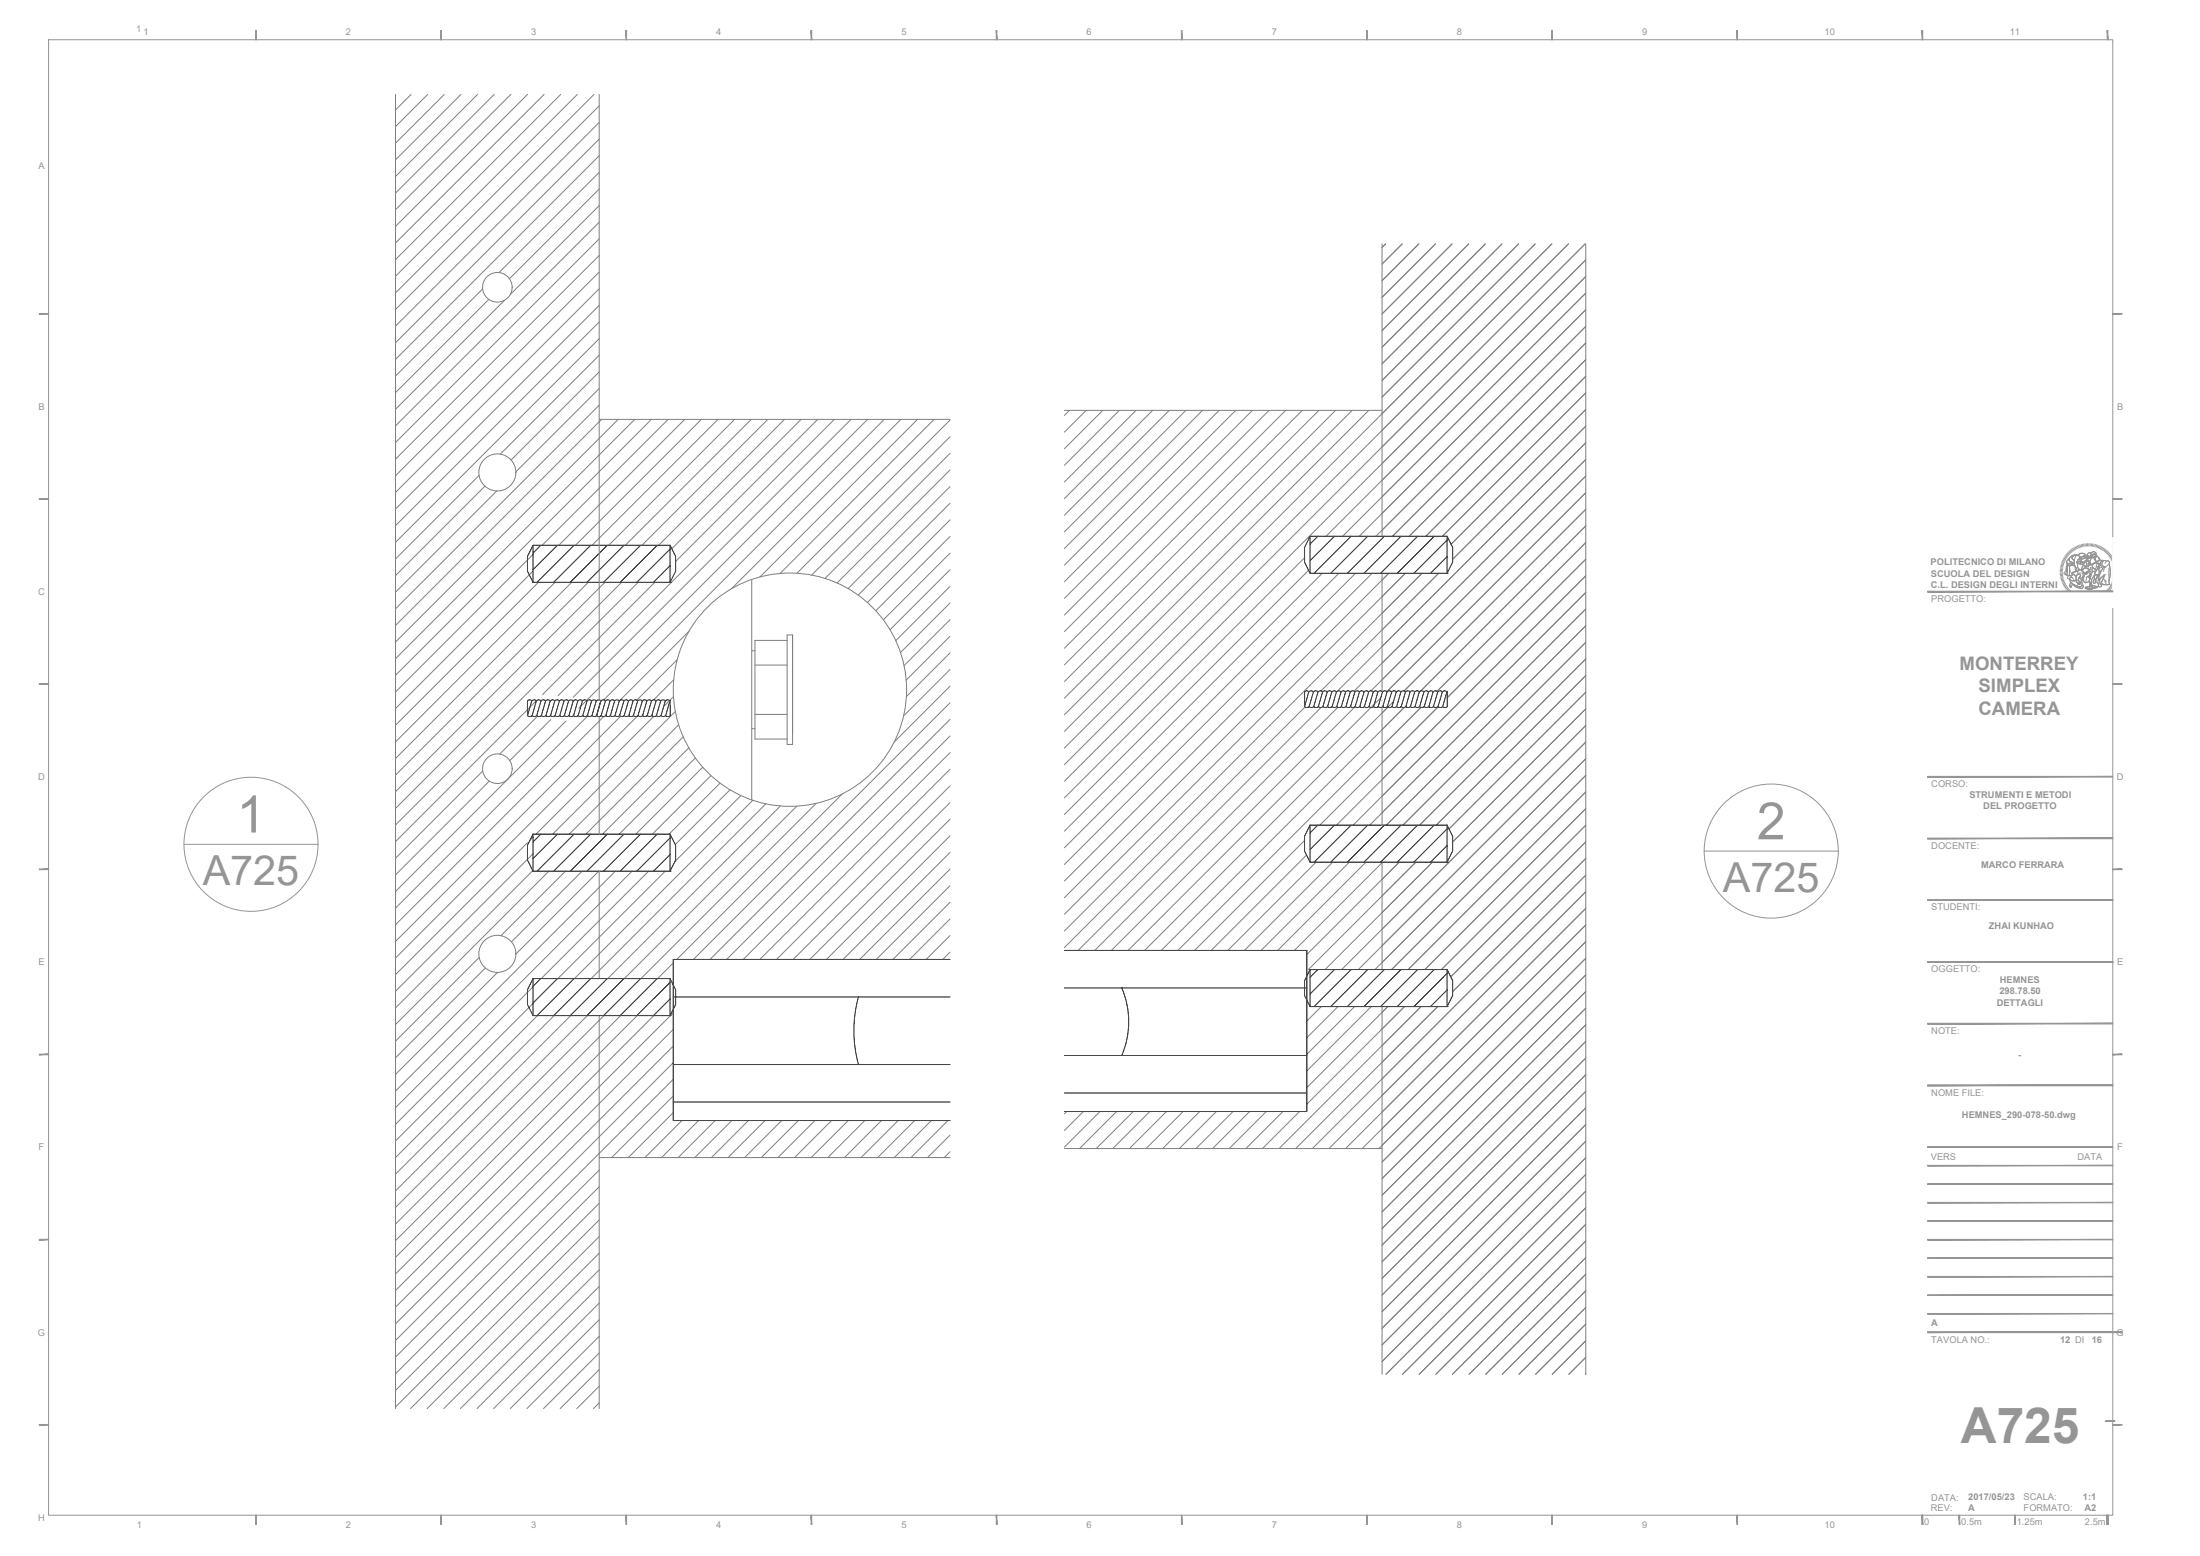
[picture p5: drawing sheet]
<svg xmlns="http://www.w3.org/2000/svg" width="594mm" height="420mm" viewBox="0 0 594 420" stroke-linecap="round" stroke-linejoin="round" font-family="sans-serif">
<!-- layer: A-ELEV-MBE -->
<g fill="none" stroke="#7f7f7f" stroke-width=".27">
<path d="M106.8 25.5v354.9M111 25.5l-4.2 4.2M115.5 25.5l-8.7 8.7M120 25.5l-13.2 13.2M124.5 25.5l-17.7 17.7M129 25.5l-22.2 22.2M133.5 25.5l-26.7 26.6M137.9 25.5l-31.1 31.1M142.4 25.5l-35.6 35.6M146.9 25.5l-40.1 40.1M151.4 25.5l-44.6 44.6M155.9 25.5l-49.1 49.1"/>
<path d="M160.4 25.5l-53.6 53.6M161.8 28.6l-55 55M161.8 33.1l-55 55M161.8 37.6l-55 55M161.8 25.5v163.5M161.8 42.1l-55 54.9M161.8 46.5l-27.1 27.1M161.8 51l-24.2 24.3M161.8 55.5l-24 24M130.3 78l-23.5 23.5M161.8 60l-55 55M161.8 64.5l-55 55"/>
<path d="M161.8 69l-55 55M161.8 73.5l-55 55M161.8 78l-55 55M373.2 65.9v78.9M374.2 65.9l-1 .9M378.6 65.9l-5.4 5.4M383.1 65.9l-9.9 9.9M387.6 65.9l-14.4 14.4M392.1 65.9l-18.9 18.9M396.6 65.9l-23.4 23.4M401.1 65.9l-27.9 27.9M405.6 65.9l-32.4 32.3"/>
<path d="M410.1 65.9l-36.9 36.8M414.6 65.9l-41.4 41.3M428.2 65.9v305.2M132 80.8l-25.2 25.2M136.2 81.1l-29.4 29.4M161.8 82.5l-55 55M161.8 86.9l-55 55M161.8 91.4l-55 55M161.8 95.9l-26.7 26.7M428.2 92.6l-52.2 52.2M428.2 97.1l-47.7 47.7M161.8 100.4l-23.8 23.8"/>
<path d="M161.8 104.9l-22.5 22.5M161.8 109.4l-55 55M161.8 113.2h94.7M162.5 113.2l-55.7 55.7M166.9 113.2l-60.1 60.2M171.4 113.2l-64.6 64.7M175.9 113.2l-69.1 69.2M180.4 113.2l-34 34M184.9 113.2l-34 34M189.4 113.2l-34 34M193.9 113.2l-34 34M198.4 113.2l-34 34"/>
<path d="M202.9 113.2l-34 34M207.3 113.2l-33.9 34M211.8 113.2l-34 34M216.3 113.2l-34.9 35M220.8 113.2l-38.4 38.4M225.3 113.2l-74.6 74.6M229.8 113.2l-75 75.1M234.3 113.2l-78 78M238.8 113.2l-75.8 75.8M243.3 113.2l-45.8 45.8M247.8 113.2l-42.6 42.6M252.3 113.2l-41.7 41.7"/>
<path d="M256.5 113.4l-41.3 41.4M256.5 117.9l-37.3 37.4M287.4 110.8h85.8M288.8 110.8l-1.4 1.4M293.3 110.8l-5.9 5.9M297.8 110.8l-10.4 10.4M302.3 110.8l-14.9 14.8M306.8 110.8l-19.4 19.3M311.3 110.8l-23.9 23.8M315.7 110.8l-28.3 28.3M320.2 110.8l-32.8 32.8M324.7 110.8l-37.3 37.3"/>
<path d="M329.2 110.8l-41.8 41.8M333.7 110.8l-46.3 46.3M338.2 110.8l-50.8 50.8M342.7 110.8l-55.3 55.3M347.2 110.8l-59.8 59.8M351.7 110.8l-64.3 64.2M356.1 110.8l-68.7 68.7M360.6 110.8l-73.2 73.2M365.1 110.8l-77.7 77.7M369.6 110.8l-82.2 82.2M373.2 111.7l45.9-45.8-131.7 131.6M373.2 116.2l50.3-50.3-136.1 136.1"/>
<path d="M428.2 101.6l-43.2 43.2M428.2 106.1l-38.7 38.7M428.2 110.6l-36.4 36.4M428.2 115.1l-35.9 35.9M129.4 128.4l-22.6 22.5M130.9 131.3l-24.1 24.1M134.1 132.6l-27.3 27.3M256.5 122.4l-33.7 33.8M256.5 126.9l-30.5 30.5M256.5 131.4l-27.5 27.5M256.5 135.9l-24.8 24.8M373.2 120.7l54.8-54.8-140.6 140.6"/>
<path d="M373.2 125.2l55-55-140.8 140.8M373.2 129.7l55-55-70.1 70.1M373.2 134.2l55-55-65.6 65.6M373.2 138.6l55-54.9-61.2 61.1M428.2 133l-53.8 53.8M428.2 137.5l-49 49.1M143.9 149.7l-37.1 37.2M143.9 154.2l-37.1 37.1M145.4 157.2l-38.6 38.6M149.9 157.2l-43.1 43.1M154.4 157.2l-47.6 47.6M158.9 157.2l-52.1 52.1"/>
<path d="M163.4 157.2l-56.6 56.6M167.8 157.2l-61 61.1M172.3 157.2l-65.5 65.6M176.8 157.2l-30.3 30.4M203 156.5v59.5M256.5 140.4l-22.3 22.3M256.5 144.9l-20 20M256.5 149.4l-18 18M256.5 153.8l-16.2 16.3M256.5 158.3l-14.6 14.7M352.3 150.6l-64.9 64.8M353.4 154l-66 65.9"/>
<path d="M357.1 154.8l-69.7 69.6M361.5 154.8l-74.1 74.1M366 154.8l-78.6 78.6M370.5 154.8l-83.1 83.1M373.2 143.1l55-55-56.7 56.7M373.2 154.8v31.9M375 154.8l-87.6 87.6M379.5 154.8l-92.1 92.1M384 154.8l-96.6 96.6M428.2 142l-44.5 44.6M428.2 146.5l-40.1 40.2M428.2 151l-37.4 37.4"/>
<path d="M428.2 155.5l-67.3 67.3M428.2 160l-62.8 62.8M182.9 178.1l-11 11M186 170.5l-18.6 18.6M203 175.7h.9M203.9 179.6h8.7M212.6 172.9v-1.4h1.4v26.6M212.6 172.9v26.7M212.6 172.9h-8.7v26.7h8.7M214 171.5v29.5h-1.4v-1.4M256.5 162.8l-13.3 13.4M256.5 167.3l-12.4 12.4"/>
<path d="M256.5 171.8l-11.8 11.9M256.5 176.3l-11.8 11.8M373.2 170.1l15.3-15.3-31.8 31.8M373.2 174.6l55-55-67 67M373.2 179.1l55-55-62.6 62.5M428.2 164.5l-58.3 58.3M428.2 169l-53.8 53.8M428.2 173.5l-49.3 49.3M428.2 177.9l-44.9 44.9M142.8 191.2l-36 36.1M144.8 189.2l-1.7 1.8M144.9 193.7l-10 9.9"/>
<path d="M148.7 194.3l-11 11.1M152.8 194.7l-15.6 15.6M158.8 193.2l-52 52M161.8 193.5v31.7M162 190l-.2 .2M163 193.5l-56.2 56.2M163.8 192.7l-.2 .2M167.6 193.4l-60.8 60.8M172.1 193.4l-65.3 65.3M176.5 193.5l-31.8 31.7M181 189.2v1M181.9 188.1l-2.5 2.4"/>
<path d="M181.9 183.6l-5.4 5.4M182.4 192.1l-33.2 33.1M183.3 195.7l-29.6 29.5M184.5 199l-26.3 26.2M203 196.8h.9M203.9 192.9h8.7M256.5 189.8l-69.3 69.3M256.5 194.3l-64.8 64.8M256.5 198.7l-60.3 60.4M256.5 180.8l-12.5 12.5M256.5 185.3l-15 15.1M352.4 190.9l-65 65"/>
<path d="M356.7 191.1l-65.6 65.5M361.3 191l-65.7 65.6M365.9 190.8l-65.8 65.8M370.2 191.1l-65.6 65.5M372.9 188.4l-2.5 2.4M373.2 183.6l55-55.1-58 58M373.2 189.2h.1M373.2 191v31.8M376.3 189.5l-67.2 67.1M379.2 191l-65.6 65.6M383.7 191l-65.6 65.6M388.4 190.8l-32 32"/>
<path d="M428.2 182.4l-40.4 40.4M428.2 186.9l-36.9 36.9M428.2 191.4l-35.9 36M130.4 208.2l-23.6 23.5M132.1 210.9l-25.3 25.3M137.1 210.5l-30.3 30.2M186 201.9l-23.3 23.3M187.8 204.7l-20.6 20.5M189.8 207.2l-18.1 18M192 209.4l-15.8 15.8M194.4 211.5l-13.7 13.7M197.1 213.3l-14.8 14.8"/>
<path d="M200.1 214.8l-17.9 17.8M203.3 216.1l-48.2 48.1M206.8 217.1l-47.2 47.1M210.7 217.6l-46.6 46.6M215.2 217.7l-46.6 46.5M220.4 216.9l-47.3 47.3M227.4 214.4l-44.7 44.7M256.5 203.2l-55.8 55.9M256.5 207.7l-51.3 51.4M256.5 212.2l-46.8 46.9M256.5 216.7l-42.3 42.4M428.2 209.4l-52.4 52.4"/>
<path d="M428.2 213.9l-47.9 47.9M428.2 218.4l-43.4 43.4M142.4 227.5l-35.6 35.7M143.9 226l-.8 .8M143.9 230.5l-37.1 37.2M143.9 235l-37.1 37.2M148.2 235.2l-41.4 41.5M152.7 235.2l-17.4 17.5M157.2 235.2l-19.1 19.1M161.7 235.2l-22.4 22.4M161.8 235.2v29M166.2 235.2l-59.4 59.4"/>
<path d="M170.7 235.2l-63.9 63.9M175.2 235.2l-29 29M179.6 235.2l-29 29M256.5 221.2l-37.8 37.9M256.5 225.7l-33.3 33.4M256.5 230.2l-28.8 28.9M256.5 234.7l-24.4 24.4M256.5 239.2l-19.9 19.9M352.3 226.9l-29.7 29.7M352.8 230.9l-25.7 25.7M355.4 232.8l-23.8 23.8M359.9 232.8l-23.9 23.8"/>
<path d="M364.4 232.8l-23.9 23.8M368.9 232.8l-23.9 23.8M373.2 232.8v29M373.3 232.8l-23.8 23.8M377.8 232.8l-24.9 24.9M382.3 232.8l-29 29M386.8 232.8l-29 29M428.2 222.8l-38.9 39M428.2 227.3l-36.4 36.5M428.2 231.8l-35.9 36M428.2 236.3l-73.8 73.8M129.4 258.5l-22.6 22.6"/>
<path d="M256.5 243.6l-15.4 15.5M256.5 248.1l-10.9 11M256.5 252.6l-6.4 6.5M256.5 257.1l-1.9 2M373.2 250.9l55-55-65.9 65.9M373.2 255.4l55-55-61.4 61.4M373.2 259.9l55-55-56.9 56.9M428.2 240.8l-69.3 69.3M428.2 245.3l-64.8 64.8M428.2 249.8l-60.3 60.3M428.2 254.3l-55.9 55.8M428.2 258.8l-55 55"/>
<path d="M131.1 261.4l-24.3 24.2M134.4 262.6l-27.6 27.5M143.9 266.4l-37.1 37.2M143.9 270.9l-37.1 37.2M145.1 274.2l-38.3 38.4M149.6 274.2l-42.8 42.9M154.1 274.2l-47.3 47.4M158.6 274.2l-51.8 51.8M161.8 274.2v106.2M163.1 274.2l-56.3 56.3M167.6 274.2l-60.8 60.8M172.1 274.2l-65.3 65.3"/>
<path d="M176.6 274.2l-69.8 69.8M181.8 273.5l-75 75M181.8 278l-75 75M181.8 260l-4.2 4.2M356.8 271.8l-3.9 3.9M361.3 271.8l-8.4 8.4M365.8 271.8l-12.9 12.9M370.3 271.8l-17.4 17.4M373.2 271.8v99.3M374.8 271.8l-21.9 21.9M379.3 271.8l-26.4 26.3M383.7 271.8l-38.3 38.3"/>
<path d="M388.2 271.8l-38.3 38.3M428.2 263.3l-55 55M428.2 267.7l-55 55M428.2 272.2l-55 55M428.2 276.7l-55 55M181.8 282.5l-75 75M181.8 287l-75 75M181.8 291.5l-75 75M181.8 295.9l-16.6 16.7M428.2 281.2l-55 55M428.2 285.7l-55 55M428.2 290.2l-55 55"/>
<path d="M428.2 294.7l-55 55M428.2 299.2l-55 55M161.8 315.9l-55 55M161.8 312.6h94.7M181.8 300.4l-12.1 12.2M184.1 302.6l-9.9 10M188.6 302.6l-10 10M193.1 302.6l-10 10M197.6 302.6l-10 10M202.1 302.6l-10 10M206.6 302.6l-10 10M211.1 302.6l-10 10"/>
<path d="M215.6 302.6l-10 10M220.1 302.6l-10 10M224.6 302.6l-10 10M229.1 302.6l-10 10M233.5 302.6l-10 10M238 302.6l-10 10M242.5 302.6l-10 10M247 302.6l-10 10M251.5 302.6l-10 10M256 302.6l-10 10M256.5 306.5l-6 6.1M256.5 311l-1.5 1.6"/>
<path d="M287.4 310.1h85.8M288.1 300.1l-.7 .7M292.5 300.1l-5.1 5.2M297 300.1l-9.6 9.6M301.5 300.1l-10 10M306 300.1l-10 10M310.5 300.1l-10 10M315 300.1l-10 10M319.5 300.1l-10 10M324 300.1l-10 10M328.5 300.1l-10 10M333 300.1l-10 10"/>
<path d="M337.4 300.1l-10 10M341.9 300.1l-10 10M346.4 300.1l-10 10M350.9 300.1l-10 10M428.2 303.7l-55 55M428.2 308.2l-55 55M428.2 312.6l-55 55M428.2 317.1l-53.9 54M161.8 320.4l-55 55M161.8 324.9l-55 55M161.8 329.4l-50.9 51M161.8 333.9l-46.5 46.5"/>
<path d="M161.8 338.4l-42 42M428.2 321.6l-49.5 49.5M428.2 326.1l-45 45M428.2 330.6l-40.5 40.5M428.2 335.1l-36 36M428.2 339.6l-31.5 31.5M161.8 342.9l-37.5 37.5M161.8 347.4l-33 33M161.8 351.9l-28.5 28.5M161.8 356.4l-24 24M428.2 344.1l-27 27M428.2 348.6l-22.5 22.5"/>
<path d="M428.2 353.1l-18 18M428.2 357.6l-13.5 13.5M161.8 360.8l-19.5 19.6M161.8 365.3l-15 15.1M161.8 369.8l-10.5 10.6M161.8 374.3l-6 6.1M161.8 378.8l-1.6 1.6M428.2 362l-9.1 9.1M428.2 366.5l-4.6 4.6M428.2 371l-.1 .1"/>
<circle cx="134.3" cy="77.6" r="4"/>
<circle cx="134.3" cy="127.6" r="5"/>
<circle cx="213.3" cy="186.2" r="31.5"/>
<circle cx="134.3" cy="207.6" r="4"/>
<circle cx="134.3" cy="257.6" r="5"/>
</g>
<!-- layer: A-SECT-MCUT1 -->
<g fill="none" stroke="#000" stroke-width=".27">
<path d="M143.9 147.2v10M143.9 147.2l-1.5 3v4l1.5 3M143.9 147.2h37M143.9 157.2h37M146 147.2l-2.1 2.1M150.5 147.2l-6.6 6.6M155 147.2l-10 10M159.5 147.2l-10 10M164 147.2l-10 10M168.5 147.2l-10 10M173 147.2l-10 10M177.5 147.2l-10 10"/>
<path d="M180.9 157.2h.1M180.9 147.2l1.5 3v4l-1.5 3M180.9 148.3l-8.9 8.9M180.9 152.8l-4.4 4.4M180.9 147.2v10M353.8 144.8v10M353.8 144.8l-1.5 3v4l1.5 3M353.8 144.8h37M353.8 154.8h37M355.9 144.8l-2.1 2.1M360.4 144.8l-6.6 6.6M364.8 144.8l-10 10"/>
<path d="M369.3 144.8l-10 10M373.8 144.8l-10 10M378.3 144.8l-10 10M382.8 144.8l-10 10M387.3 144.8l-10 10M390.8 154.8h.1M390.8 144.8l1.5 3v4l-1.5 3M390.8 145.8l-9 9M390.8 150.3l-4.5 4.5M390.8 144.8v10M142.4 189.2l.6-.2 .6 .2-1.2 4zM142.4 193.2l.7 .3 .6-.3"/>
<path d="M143.6 189.2l.6-.2 .7 .2M143.7 193.2l.8 .3a.45 .45 0 0 1 .8 0h.5a.46 .46 0 0 1 .8 0h.4a.45 .45 0 0 1 .8 0h.5a.46 .46 0 0 1 .8 0h.4a.45 .45 0 0 1 .8 0h.5a.45 .45 0 0 1 .7 0h.5a.46 .46 0 0 1 .8 0h.4a.45 .45 0 0 1 .8 0h.5a.46 .46 0 0 1 .8 0h.4a.45 .45 0 0 1 .8 0h.5a.46 .46 0 0 1 .8 0h.4a.45 .45 0 0 1 .8 0h.5a.46 .46 0 0 1 .7 0h.5a.45 .45 0 0 1 .8 0h.4a.46 .46 0 0 1 .8 0h.5a.45 .45 0 0 1 .8 0l.8-.3M144.9 189.2l.6-.2 .6 .2M144.9 189.2l-1.2 4M146.1 189.2l-1.2 4M146.1 189.2l.6-.2 .6 .2M147.3 189.2l.7-.2 .6 .2M147.3 189.2l-1.1 4M148.6 189.2l-1.2 4M148.6 189.2l.6-.2 .6 .2M149.8 189.2l.6-.2 .7 .2M149.8 189.2l-1.1 4"/>
<path d="M151.1 189.2l-1.2 4M151.1 189.2l.6-.2 .6 .2M152.3 189.2l-1.2 4M152.3 189.2l.6-.2 .7 .2M153.6 189.2l-1.2 4M153.6 189.2l.6-.2 .6 .2M154.8 189.2l-1.2 4M154.8 189.2l.6-.2 .6 .2-1.1 4M156 189.2l.7-.2 .6 .2M157.3 189.2l-1.2 4M157.3 189.2l.6-.2 .6 .2M158.5 189.2l-1.1 4"/>
<path d="M158.5 189.2l.7-.2 .6 .2M159.8 189.2l-1.2 4M159.8 189.2l.6-.2 .6 .2M161 189.2l-1.2 4M161 189.2l.9-.2a.45 .45 0 0 0 .8 0l.8 .2M162.2 189.2l-1.1 4M163.5 189.2l-1.2 4M163.5 189.2l.6-.2 .6 .2M164.7 189.2l-1.1 4M164.7 189.2l.7-.2 .6 .2M164.8 193.2l.9 .3a.45 .45 0 0 1 .8 0h.4a.46 .46 0 0 1 .8 0h.5a.45 .45 0 0 1 .7 0h.5a.46 .46 0 0 1 .8 0h.5a.45 .45 0 0 1 .7 0h.5a.46 .46 0 0 1 .8 0h.4a.45 .45 0 0 1 .8 0h.5a.46 .46 0 0 1 .8 0h.4a.45 .45 0 0 1 .8 0h.5a.46 .46 0 0 1 .8 0h.4a.45 .45 0 0 1 .8 0h.5a.46 .46 0 0 1 .7 0l.9-.3M166 189.2l-1.2 4"/>
<path d="M166 189.2l.6-.2 .6 .2M167.2 189.2l-1.1 4M167.2 189.2l.7-.2 .6 .2M168.5 189.2l-1.2 4M168.5 189.2l.6-.2 .6 .2M169.7 189.2l-1.2 4M169.7 189.2l.6-.2 .7 .2M171 189.2l.6-.2 .6 .2M171 189.2l-1.2 4M172.2 189.2l-1.2 4M172.2 189.2l.6-.2 .6 .2M173.4 189.2l.7-.2 .6 .2"/>
<path d="M173.4 189.2l-1.1 4M174.7 189.2l-1.2 4M174.7 189.2l.6-.2 .6 .2M175.9 189.2l.7-.2 .6 .2-1.2 4M175.9 189.2l-1.1 4M177.2 189.2l.6-.2 .6 .2M178.4 189.2l.6-.2 .7 .2M178.4 189.2l-1.1 4M179.7 189.2l-1.2 4M179.7 189.2l.6-.2 .6 .2M180.9 189.2l.1 4M180.9 189.2l-1.2 4"/>
<path d="M352.3 190.8l.6 .3 .6-.3M353.4 186.8l-1.1 4M353.4 186.8l-.5-.3-.6 .3v4M353.4 186.8l.7-.3 .6 .3M353.5 190.8l.6 .3 .7-.3M354.7 186.8l.6-.3 .6 .3M354.7 186.8l-1.2 4M355.9 186.8l-1.2 4M355.9 186.8l.6-.3 .7 .3M356 190.8l.6 .3 .6-.3M357.2 186.8l.6-.3 .6 .3M357.2 186.8l-1.2 4-.6 .3-.6-.3"/>
<path d="M357.2 190.8l.7 .3 .6-.3M358.4 186.8l-1.2 4M358.4 186.8l.6-.3 .6 .3M358.5 190.8l.6 .3 .6-.3M359.6 186.8l.7-.3 .6 .3M359.6 186.8l-1.1 4M359.7 190.8l.7 .3 .6-.3M360.9 186.8l-1.2 4M360.9 186.8l.6-.3 .6 .3M361 190.8l.8 .2a.45 .45 0 0 1 .8 0l.9-.2M362.1 186.8l.7-.3 .6 .3M362.1 186.8l-1.1 4"/>
<path d="M363.4 186.8l-1.2 4M363.4 186.8l.6-.3 .6 .3M363.5 190.8l.6 .3 .6-.3M364.6 186.8l.6-.3 .7 .3-1.2 4M364.6 186.8l-1.1 4M364.7 190.8l.6 .3 .6-.3M365.9 186.8l.6-.3 .6 .3M366 190.8l.6 .3 .6-.3M367.1 186.8l.6-.3 .6 .3M367.1 186.8l-1.2 4M367.2 190.8l.6 .3 .6-.3M368.3 186.8l-1.1 4"/>
<path d="M368.4 186.8l.6-.3 .6 .3M368.4 190.8l.7 .3 .6-.3M369.6 186.8l.6-.3 .6 .3M369.6 186.8l-1.2 4M369.7 190.8l.6 .3 .6-.3M370.8 186.8l-1.1 4M370.8 186.8l.7-.3 .6 .3M370.9 190.8l.6 .3 .7-.3M372.1 186.8l.6-.3 .6 .3M372.1 186.8l-1.2 4M372.2 190.8l.6 .3 .6-.3M373.3 186.8l-1.1 4"/>
<path d="M373.3 186.8l.7-.3 .6 .3M373.4 190.8l.6 .3 .6-.3M374.6 186.8l-1.2 4M374.6 186.8l.6-.3 .6 .3M374.7 190.8l.6 .3 .6-.3M375.8 186.8l-1.2 4M375.8 186.8l.6-.3 .7 .3M377 186.8l-1.1 4M377.1 186.8l.6-.3 .6 .3M377.1 190.8l.7 .3 .6-.3M378.3 186.8l-1.2 4-.6 .3-.6-.3M378.3 186.8l.6-.3 .6 .3"/>
<path d="M378.4 190.8l.6 .3 .6-.3M379.5 186.8l-1.1 4M379.5 186.8l.7-.3 .6 .3M379.6 190.8l.7 .3 .6-.3M380.8 186.8l-1.2 4M380.8 186.8l.6-.3 .6 .3M380.9 190.8l.6 .3 .6-.3M382 186.8l-1.1 4M382 186.8l.7-.3 .6 .3-1.2 4M382.1 190.8l.6 .3 .7-.3M383.3 186.8l.6-.3 .6 .3M383.4 190.8l.6 .3 .6-.3"/>
<path d="M384.5 186.8l-1.1 4M384.5 186.8l.6-.3 .7 .3M384.6 190.8l.6 .3 .6-.3M385.8 186.8l-1.2 4M385.8 186.8l.6-.3 .6 .3M385.8 190.8l.7 .3 .6-.3M387 186.8l-1.2 4M387 186.8l.6-.3 .6 .3M387.1 190.8l.6 .3 .6-.3M388.2 186.8l-1.1 4M388.3 186.8l.8-.2a.45 .45 0 0 0 .8 0l.8 .2M388.3 190.8l.6 .3 .7-.3"/>
<path d="M389.5 186.8l-1.2 4M390.7 186.8l.1 4-.6 .3-.6-.3M390.7 186.8l-1.1 4M143.9 225.2v10M143.9 225.2l-1.5 3v4l1.5 3M143.9 225.2h37M143.9 235.2h37M146 225.2l-2.1 2.1M150.5 225.2l-6.6 6.6M155 225.2l-10 10M159.5 225.2l-10 10M164 225.2l-10 10"/>
<path d="M168.5 225.2l-10 10M173 225.2l-10 10M177.5 225.2l-10 10M180.9 235.2h.1M180.9 225.2l1.5 3v4l-1.5 3M180.9 225.2v10M180.9 226.3l-8.9 8.9M180.9 230.8l-4.4 4.4M353.8 222.8v10M353.8 222.8l-1.5 3v4l1.5 3M353.8 222.8h37M353.8 232.8h37"/>
<path d="M355.9 222.8l-2.1 2.1M360.4 222.8l-6.6 6.6M364.8 222.8l-10 10M369.3 222.8l-10 10M373.8 222.8l-10 10M378.3 222.8l-10 10M382.8 222.8l-10 10M387.3 222.8l-10 10M390.8 232.8h.1M390.8 222.8l1.5 3v4l-1.5 3M390.8 222.8v10M390.8 223.8l-9 9"/>
<path d="M390.8 228.3l-4.5 4.5M256.5 259.1h-74.7v43.5h74.7M287.4 256.6h65.5v43.5h-65.5M143.9 264.2v10M143.9 264.2l-1.5 3v4l1.5 3M143.9 264.2h37M143.9 274.2h37M146 264.2l-2.1 2.1M150.5 264.2l-6.6 6.6M155 264.2l-10 10M159.5 264.2l-10 10M164 264.2l-10 10"/>
<path d="M168.5 264.2l-10 10M173 264.2l-10 10M177.5 264.2l-10 10M180.9 274.2h.1M180.9 264.2l1.5 3v4l-1.5 3M180.9 264.2v10M180.9 265.3l-8.9 8.9M180.9 269.8l-4.4 4.4M181.8 269.2h74.7M231.8 269.2a34.3 34.3 0 0 0 0 18.2M287.4 266.8h65.5M302.9 266.8a23.1 23.1 0 0 1 0 18.2"/>
<path d="M353.8 261.8v10M353.8 261.8l-1.5 3v4l1.5 3M353.8 261.8h37M353.8 271.8h37M355.9 261.8l-2.1 2.1M360.4 261.8l-6.6 6.6M364.8 261.8l-10 10M369.3 261.8l-10 10M373.8 261.8l-10 10M378.3 261.8l-10 10M382.8 261.8l-10 10M387.3 261.8l-10 10"/>
<path d="M390.8 271.8h.1M390.8 261.8l1.5 3v4l-1.5 3M390.8 261.8v10M390.8 262.8l-9 9M390.8 267.3l-4.5 4.5M181.8 297.6h74.7M181.8 287.4h74.7M287.4 295.1h65.5M287.4 285h65.5"/>
</g>
<!-- layer: A-ANNO-SYMB -->
<g fill="none" stroke="#959595" stroke-width=".27">
<path d="M49.7 228h36.2M460.2 229.8h36.2"/>
<circle cx="67.8" cy="228" r="18.1"/>
<circle cx="478.3" cy="229.8" r="18.1"/>
</g>
<!-- layer: G-ANNO-TTLB -->
<g fill="#959595" stroke="#959595" stroke-width=".27">
<path d="M568.5 383.8h2.5v-.1zM568.5 383.7h2.5l-2.5 .1z"/>
<path d="M419 8.2l.2 2.5v-2.5zM419 8.2l.2 2.5h-.2z"/>
<path d="M369 8.2l.2 2.5v-2.5zM369 8.2l.2 2.5h-.2z"/>
<path d="M469 8.2l.2 2.5v-2.5zM469 8.2l.2 2.5h-.2z"/>
<path d="M519 8.2l.2 2.5v-2.5zM519 8.2l.2 2.5h-.2z"/>
<path d="M569 8.2l.2 2.5v-2.5zM569 8.2l.2 2.5h-.2z"/>
<path d="M10.6 284.8h2.5v-.2zM10.6 284.6h2.5l-2.5 .2z"/>
<path d="M10.6 234.8h2.5v-.2zM10.6 234.6h2.5l-2.5 .2z"/>
<path d="M10.6 184.8h2.5v-.2zM10.6 184.6h2.5l-2.5 .2z"/>
<path d="M10.6 134.8h2.5v-.2zM10.6 134.6h2.5l-2.5 .2z"/>
<path d="M10.6 84.8h2.5v-.2zM10.6 84.6h2.5l-2.5 .2z"/>
<path d="M10.6 384.8h2.5v-.2zM10.6 384.6h2.5l-2.5 .2z"/>
<path d="M10.6 334.8h2.5v-.2zM10.6 334.6h2.5l-2.5 .2z"/>
<path d="M319 8.2l.2 2.5v-2.5zM319 8.2l.2 2.5h-.2z"/>
<path d="M269 8.2l.2 2.5v-2.5zM269 8.2l.2 2.5h-.2z"/>
<path d="M219 8.2l.2 2.5v-2.5zM219 8.2l.2 2.5h-.2z"/>
<path d="M169 8.2l.2 2.5v-2.5zM169 8.2l.2 2.5h-.2z"/>
<path d="M119 8.2l.2 2.5v-2.5zM119 8.2l.2 2.5h-.2z"/>
<path d="M69 8.2l.2 2.5v-2.5zM69 8.2l.2 2.5h-.2z"/>
<path d="M570.5 284.8h2.5v-.2zM570.5 284.6h2.5l-2.5 .2z"/>
<path d="M570.5 234.8h2.5v-.2zM570.5 234.6h2.5l-2.5 .2z"/>
<path d="M570.5 184.8h2.5v-.2zM570.5 184.6h2.5l-2.5 .2z"/>
<path d="M570.5 134.8h2.5v-.2zM570.5 134.6h2.5l-2.5 .2z"/>
<path d="M570.5 84.8h2.5v-.2zM570.5 84.6h2.5l-2.5 .2z"/>
<path d="M570.5 384.8h2.5v-.2zM570.5 384.6h2.5l-2.5 .2z"/>
<path d="M419 409.1l.2 2.6v-2.6zM419 409.1l.2 2.6h-.2z"/>
<path d="M369 409.1l.2 2.6v-2.6zM369 409.1l.2 2.6h-.2z"/>
<path d="M469 409.1l.2 2.6v-2.6zM469 409.1l.2 2.6h-.2z"/>
<path d="M519 409.1l.2 2.6v-2.6zM519 409.1l.2 2.6h-.2z"/>
<path d="M569 409.1l.2 2.6v-2.6zM569 409.1l.2 2.6h-.2z"/>
<path d="M319 409.1l.2 2.6v-2.6zM319 409.1l.2 2.6h-.2z"/>
<path d="M269 409.1l.2 2.6v-2.6zM269 409.1l.2 2.6h-.2z"/>
<path d="M219 409.1l.2 2.6v-2.6zM219 409.1l.2 2.6h-.2z"/>
<path d="M169 409.1l.2 2.6v-2.6zM169 409.1l.2 2.6h-.2z"/>
<path d="M119 409.1l.2 2.6v-2.6zM119 409.1l.2 2.6h-.2z"/>
<path d="M69 409.1l.2 2.6v-2.6zM69 409.1l.2 2.6h-.2z"/>
<path d="M519 409.1v2.6h.2zM519 409.1h.2v2.6z"/>
<path d="M529 409.1l.2 2.6v-2.6zM529 409.1l.2 2.6h-.2z"/>
<path d="M544 409.1l.2 2.6v-2.6zM544 409.1l.2 2.6h-.2z"/>
<path d="M568.9 409.1l.4 2.6v-2.6zM568.9 409.1l.4 2.6h-.4z"/>
<path d="M570.5 359.8h2.5v-.2zM570.5 359.6h2.5l-2.5 .2z"/>
<path d="M520.5 359.6v.2l50-.2zM520.5 359.8l50-.2v.2z"/>
<path d="M520.5 359.6v.2l50-.2zM520.5 359.8l50-.2v.2z"/>
<path d="M520.5 354.7h50zM520.5 354.8l50-.1z"/>
<path d="M520.5 349.7h50zM520.5 349.8l50-.1z"/>
<path d="M520.5 344.7h50zM520.5 344.8l50-.1z"/>
<path d="M520.5 339.7h50zM520.5 339.8l50-.1z"/>
<path d="M520.5 334.7h50zM520.5 334.8l50-.1z"/>
<path d="M520.5 329.7h50zM520.5 329.8l50-.1z"/>
<path d="M520.5 324.7h50zM520.5 324.8l50-.1z"/>
<path d="M520.5 319.7h50zM520.5 319.8l50-.1z"/>
<path d="M520.5 226.5h50v-.2zM520.5 226.3h50l-50 .2z"/>
<path d="M520.5 243.2h50v-.2zM520.5 243h50l-50 .2z"/>
<path d="M520.5 243v.2l50-.2zM520.5 243.2l50-.2v.2z"/>
<path d="M520.5 259.6v.2l50-.2zM520.5 259.8l50-.2v.2z"/>
<path d="M520.5 159.8h50v-.2zM520.5 159.6h50l-50 .2z"/>
<path d="M520.5 259.6v.2l50-.2zM520.5 259.8l50-.2v.2z"/>
<path d="M520.5 276.3v.2l50-.2zM520.5 276.5l50-.2v.2z"/>
<path d="M520.5 259.6v.2l50-.2zM520.5 259.8l50-.2v.2z"/>
<path d="M520.5 259.6v.2l50-.2zM520.5 259.8l50-.2v.2z"/>
<path d="M520.5 209.8h50v-.2zM520.5 209.6h50l-50 .2z"/>
<path d="M520.5 293v.2l50-.2zM520.5 293.2l50-.2v.2z"/>
<path d="M520.5 293v.2l50-.2zM520.5 293.2l50-.2v.2z"/>
<path d="M520.5 314.7h50zM520.5 314.8l50-.1z"/>
<path d="M520.5 309.6v.2l50-.2zM520.5 309.8l50-.2v.2z"/>
<path d="M570.5 359.8h2.5v-.2zM570.5 359.6h2.5l-2.5 .2z"/>
</g>
<path d="M13.1 10.7h557.4v398.4h-557.4z" fill="none" stroke="#959595" stroke-width=".27"/>
<!-- layer: G-ANNO-LOGO -->
<g fill="none" stroke="#959595" stroke-width=".27">
<path d="M556.3 154.4h.7M556.3 154.1h.7M556.3 153.7l.7 .1M556.4 153.3l.6 .1M556.4 153l.7 .1M556.5 152.6l.7 .2M556.6 152.3l.6 .2M556.7 151.9l.6 .3M556.8 151.6l.7 .3M557 151.3l.6 .3M557 154.7l-.7 .1M557 155.1h-.7"/>
<path d="M557 155.4l-.6 .1M557.1 155.7l-.7 .1M557.1 151l.6 .3M557.1 156l-.6 .2M557.2 156.3l-.6 .2M557.3 150.7l.6 .3M557.3 156.6l-.6 .3M557.4 157l-.6 .2M557.5 150.4l.5 .3M557.6 157.3l-.7 .2M557.7 150.1l.5 .3M557.7 157.5l-.6 .4"/>
<path d="M557.9 157.8l-.6 .4M557.9 149.8l.5 .4M558 158.1l-.6 .4M558.1 149.5l.5 .4M558.2 152l.7 .1a.72 .72 0 0 0 1.2-.1v.2a.31 .31 0 0 1 0 .5 .31 .31 0 0 1-.4-.1l-1.4-.1zM558.2 152v.5M558.2 158.4l-.6 .4M558.3 149.2l.5 .5M558.4 152.5l-.3 .6-.1 1.3-.4 .7 .4 .2M558.4 158.7l-.6 .4M558.5 151l.3-.2v.5l.2 .3 1 .4a.67 .67 0 0 1-1.1 .1h-.6a.55 .55 0 0 1-.3-.5 .55 .55 0 0 1 .4-.5zM558.6 149l.5 .5"/>
<path d="M558.6 158.9l-.5 .4M558.6 152.6l.5 .1-.3 .6 .1 2.1-.3 .1-.6-.3 .3-.7v-1.2zM558.6 152.6l-.1 .1a2.07 2.07 0 0 0-.2 1.7l-.3 .8 .7 .2M558.8 150.8l-.6 .6a.44 .44 0 0 0-.1 .5 .44 .44 0 0 0 .4 .3l.4-.1a.72 .72 0 0 0 1.2-.1M558.8 159.2l-.5 .4M558.8 148.7l.5 .5M558.9 156.2a.74 .74 0 0 0 .8 .6l1-.1M558.9 150.6l.6-.6 1.3-.1a.97 .97 0 0 0-1.2 1l.6 .3-.2 .8-1.1-.4-.1-.3zM559 156.5l.1 .6 .7 .6 2 .9M559 156.5a1.62 1.62 0 0 0 1.7 .2v.4l.4 .4-.1 .2 .3-.2 .2 .3-.1-.5 .3 .4-.2-.4 .4 .1-.8-.7 .3-.7 .4 .1 .5 1.7a.75 .75 0 0 1-1 .6l-1.7-.8-.5-.6zM559 159.4l-.4 .5M559.1 152.6h1.1l.6 1.2-.1 .4-.5 .2a.45 .45 0 0 0-.6 .2 .45 .45 0 0 0 .1 .6l-.2 .1a.37 .37 0 0 1-.3 .3 .37 .37 0 0 1-.3-.3l-.1-2z"/>
<path d="M559.1 152.6l-.3 .7 .1 2.1M559.1 148.5l.4 .5M559.1 157.2l.8 .6 1.3 .6a.78 .78 0 0 0 1.1-.6l.2 .7a.83 .83 0 0 1-1.2 .2l-1.1-.5a.51 .51 0 0 0-.5-.3 .51 .51 0 0 0-.5 .4l.2 .1-.1 .2-.3-.1a1.05 1.05 0 0 1 .1-1.2zM559.1 157.2l-.3 .9 .3 .5h.2l.1-.2-.2-.2 .2-.2a.84 .84 0 0 1 1.1 .4l1 .4a.63 .63 0 0 0 .9-.1 .63 .63 0 0 0-.1-.9M559.3 159.6l-.5 .5M559.3 155.6l-.2-.1a.44 .44 0 0 0-.7 .2 .44 .44 0 0 0 .3 .6l.8-.4 .5 .6M559.4 148.3l.4 .5M559.5 159.8l-.4 .6M559.5 155.3l.5-.3a1.14 1.14 0 0 1 .6 1.8 1.49 1.49 0 0 1-1.7-.4l-.1-.2 .7-.3-.1-.2zM559.6 154.6l1.1-.4 .4 .2 .1-.4 .5-.2 .7 .3 .4 .9a1.09 1.09 0 0 1-1.3 1l.1-.3a.33 .33 0 0 0 .2-.4 .33 .33 0 0 0-.4-.3h-.3l-.4 .7-.8-.6a.28 .28 0 0 1-.4 0 .28 .28 0 0 1 .1-.5zM559.7 148.1l.4 .5M559.8 150.2l1-.3a.75 .75 0 0 1 .8 .6 .75 .75 0 0 1-.6 .9 .96 .96 0 0 0 0 1.2 1.06 1.06 0 0 0 .7 1.2l-.5 .2-.1 .4-.4-.2 .1-.4-.6-1.2-.1-1.4a.56 .56 0 0 1-.6-.4 .56 .56 0 0 1 .3-.6z"/>
<path d="M559.9 155l.8 .7M560 155l-.1 .1a.57 .57 0 0 0-.4 .8M560 147.9l.3 .6M560.2 152.6h-1.6a.66 .66 0 0 0-.6 .2 .66 .66 0 0 0-.1 .7l-.1 .6-.5 .7 .3 .3M560.3 147.7l.3 .6M560.3 152.9l.3 1.4M560.6 150.2l-.4 .9v1.4l.5 1 .2 .9 .2-.1 .1-.3 .5-.1-.1-.2a.98 .98 0 0 1-.6-1.3l-.2-.6 .2-.5a.77 .77 0 0 0 .5-1 .77 .77 0 0 0-1-.5l-1 .2-.7 .7 .1 .9 1.1 .4M560.6 147.5l.3 .6M560.7 154.2l-.5 .2a.45 .45 0 0 0-.6 .2 .45 .45 0 0 0 .1 .6M560.8 149.9a.99 .99 0 0 0-1.2 1l.5 .3M560.9 147.4l.3 .6M561.1 155v-.1a.45 .45 0 0 1 .6 .2 .45 .45 0 0 1 0 .5l-.6 1.1 .8 .7-.4-.1 .2 .4-.3-.4 .1 .5-.2-.3-.3 .2-.1-.4a2.19 2.19 0 0 1 .2-2.3z"/>
<path d="M561.1 155v-.1a.43 .43 0 0 1 .6 .2 .43 .43 0 0 1-.1 .5l-.5 1.1 .8 .7-.4-.1 .2 .4-.3-.4 .1 .5-.2-.3-.3 .2-.1-.4a2.13 2.13 0 0 1 .2-2.3zM561.1 151.7l.7-.3 .3 .3a.33 .33 0 0 0-.4 .2 .33 .33 0 0 0 .2 .4l-.6-.1zM561.1 151.2l.9-.4-.1 .6-1.1 .5zM561.1 151.7l.2 .5 .6 .1M561.2 149.9l.8-.5h.6l.6 .4a.26 .26 0 0 1 0 .4 .26 .26 0 0 1-.4-.1l-.1-.1-.6 .4-.6-.1M561.3 147.2l.2 .7M561.4 149.7l1-.3 .9 .5-.2 .3-.4-.2-.5 .4-.5-.1a.37 .37 0 0 1-.4-.2 .37 .37 0 0 1 0-.4zM561.5 150.3l.7 .1 .5-.4 .3 .2-.2 .6-.4 .2-.4-.2-.6 .1zM561.6 147.1l.2 .7M561.7 153.8l.6 .3 .5 .6v.7l-.4 .4M561.8 151.7l.9 .1-.3 .1 .1 .2a.35 .35 0 0 1-.3 .3 .35 .35 0 0 1-.4-.1zM561.8 156.2l.5 1.6-.3 .5-.7 .1"/>
<path d="M561.9 151.4l.2 .3M561.9 151.2v.2l-1.1 .5M561.9 154.7l-.7 .2M562 147l.1 .7M562 150.8l-.3 .5M562.1 154.4l.7 .5M562.2 151.7a.35 .35 0 0 0-.4 .2 .35 .35 0 0 0 .2 .5 .35 .35 0 0 0 .4-.3l.3-.3h-.6M562.2 154.8a.7 .7 0 0 1 .2 1 .7 .7 0 0 1-.9 .2M562.3 154.1v-.3l.6-.5 .6 .1 .5 .5a.24 .24 0 0 1 .2 .3 .24 .24 0 0 1-.4 0l-1 .5 .5 .4 .5-.3 .1-.4a.26 .26 0 0 0 .3-.2 .26 .26 0 0 0-.2-.3l-.1-.3-.5-.2h-.5l-.6 .7-.1-.1 .2-1.1 .2-.2 .3 .2h1l.6-.4-.1-.4 .7 .3 .1 .9-.3 .5 .2 .6-.4 .6-.4 .1-.2 .6h-.3l.3 .2h.2v.4l.2-.3-.3 1.2-.2-.1a.84 .84 0 0 1-1.3 0l-.4-.4 .3-.6 .2-1.1M562.3 153.8l.6-.5 .6 .1 .5 .4a.32 .32 0 0 1 .2 .5 .32 .32 0 0 1-.5 0l-1 .5zM562.3 147l.1 .6M562.3 156.7l.8 .6"/>
<path d="M562.5 150.8h.1M562.6 150.4l.2 .1M562.6 152.7a1.23 1.23 0 0 0-.4 1.3M562.6 156.1l.1 .9M562.7 146.9l.1 .7M562.7 150.4l-.1 .1M562.7 154.7l1.2-.4-.1 .5-.5 .2-.5-.1zM562.8 155.5l-.3 .9-.4 .5M562.9 154.8l-.1 .1M563 150.6l1-.1a.32 .32 0 0 1-.2 .4 .32 .32 0 0 1-.4-.1zM563 146.8l.1 .7M563 150.2l-.2 .6-.4 .2-.4-.2-.5 .1"/>
<path d="M563 151.4l.5-.2 .5 .1 .4 .8v.4h-.3v-.8l-.6-.4-.3 .3 .3 1.2-.6 .1-.3-.4zM563.1 158.6l2-.5 1.2 .3-2.1 .6zM563.1 158.6l1.1 .4v.3l-1.1-.4zM563.4 151.3h.4l.3 .4 .1 .8-.2 .3h-.6l-.2-1.1zM563.4 146.8v.7M563.4 150.4a.39 .39 0 0 1 .6-.3 .39 .39 0 0 1 .1 .6h-.1M563.4 154.9h.1M563.5 155.8l-.4 1.5 1.1-.2M563.5 150.2a.4 .4 0 0 1 .6-.1 .4 .4 0 0 1-.1 .6l-.1-.3h-.5zM563.5 154.5l.2 .1M563.5 154.8h.1M563.6 154.6h.1"/>
<path d="M563.6 151.6h.1M563.7 151.5l-.2 .2M563.7 146.8v.7M563.8 150.5l-.3-.1-.5 .2 .7 .3 .3-.1-.2-.4 .1 .2M563.8 155.6l.3 .1 .2-.6 .4-.1-.4 1.3v-.4h-.3zM563.8 152.9v.7M563.9 154.3l-.1 .5-.4 .2-.5-.2M563.9 151.4l.3 .3-.2 .1M564 151.6l-.2-.3-.5 .1-.1 .3 .3 .7a.43 .43 0 0 1-.4 .5 .43 .43 0 0 1-.5-.5l.4-.9 .7-.3 .6 .5 .2 .8-.3 .1-.1-.3M564.1 146.8v.7M564.1 151.9l-.1 .1M564.2 151.7a.41 .41 0 0 1-.1 .6 .41 .41 0 0 1-.6-.1h-.1"/>
<path d="M564.2 152.6l-.3 .3h-.5M564.2 159l2.1-.6v.3l-2.1 .6zM564.2 159v.2M564.3 150.6l.2-.1 .1 .5-.3 .8M564.3 155.1h.1M564.3 155.7l-.1 .6 .3-.3M564.4 150.2l.1 .4M564.4 152.1l-.1-.4 .3-.7-.4-.7a.53 .53 0 0 1-.5-.7l.6-.3a.25 .25 0 0 1 .4-.1 .25 .25 0 0 1-.1 .4l.1 1.2 .1-.1 .1-.5a.41 .41 0 0 0 .3 .4 .41 .41 0 0 0 .4-.1l-.1 .6 .3-.1v.3a.34 .34 0 0 1 .2 .4 .34 .34 0 0 1-.3 .2l-.6 .5M564.4 146.8v.7M564.5 155.5l-.1 .2-.1-.2M564.5 153.2l-.2 1.3M564.5 152.4l.5 .2"/>
<path d="M564.6 157.2l.1-.1 .2 1.1-.3-.6-.3 .7zM564.6 154.3l-.3 .3v.5M564.7 155l-.4 .1-.2 .6h-.3l.3 .2h.2M564.7 153.2l-.4 .9M564.8 146.8l-.1 .7M564.8 149.2l.7-.2 .4 .2 .2 .3-.1 .8-.4 .9 .3-1.3-.2-.4-.6 .2-.3 1-.1 .1-.2-.9zM564.8 149.2l-.8 .1-.3 .7M564.9 150.2a.4 .4 0 0 0 .3 .4 .4 .4 0 0 0 .4-.1M564.9 149.1l.6-.1 .6 .5-.1 .8-.4 .9v-.8l.3-.4-.2-.5-.6 .2-.3 1-.1 .1-.2-.8zM565.1 152.3l.8-.4 .6 .2a.47 .47 0 0 1 .5 .1 .47 .47 0 0 1 .1 .5l-.8 1-.6 .1-.6-.6zM565.1 150h.2M565.1 154.3l.8-.1-.4 1.3-.7 .9v.8h-.2l-.3 .6-.1-.9z"/>
<path d="M565.1 154.4l-.9 2.5 .1 .9 .4-.7 .2 1.4-.3-.9-.4 1.1 .2-.9M565.1 149.7l.6-.2 .2 .5-.3 .4a.46 .46 0 0 1-.7 0 .46 .46 0 0 1 .2-.7zM565.1 150.4l.2 .1M565.1 153.3l-.2 .5 .1 .5 1-.1 .4-.6M565.1 146.9l-.1 .6M565.2 150v.1M565.2 150.3l.1 .1M565.5 146.9l-.1 .7M565.5 150.2h.2M565.6 150.2v.1M565.6 155.3l.8-.1-.6 1.8a.28 .28 0 0 1 .2 .4 .28 .28 0 0 1-.5 0l-.2-.2zM565.8 151l.4 .6"/>
<path d="M565.8 153.5h.1M565.8 147l-.1 .7M565.9 151.9l.8-.5 1-.1-.6 1zM565.9 154.2l-.4 1.3-.7 .9v.9M566 153.4l-.3 .1M566 150l.6 .4 .6 .9a1.03 1.03 0 0 1-1.3 0zM566 150l.6 .4 .3 .6M566 153.7v.1M566.2 147.1l-.2 .7M566.3 158.4v.3l-2.1 .6-1.1-.4v-.3l1.1 .4 2.1-.6a6.2 6.2 0 0 0-3.2 .2M566.4 155.2l-.6 1.8a.28 .28 0 0 1 .2 .4 .28 .28 0 0 1-.5 0l-.2-.1 .2-2M566.5 147.2l-.2 .7"/>
<path d="M566.6 153.1l-.1 .4M566.6 153.3l.1-.1a.34 .34 0 0 1 .2 .3 .34 .34 0 0 1-.1 .4v1.3l-1.2 .1 .3-1.1zM566.6 152.1l.4 .1 .1 .3M566.6 150.9l.6 .4M566.7 155.2l-1.1 .1M566.8 156.5l-.1 .3 .2 .2M566.9 147.3l-.3 .7M566.9 153.3l-.1 1.7-.6 1.6 .2 .9 .3 .3M567.1 156.3l1.1-1-.2 .8-.7 1.3 .2 .8-.5 .2a.28 .28 0 0 1-.4-.1 .28 .28 0 0 1 .1-.3zM567.1 152.3v-.1a.98 .98 0 0 1 1-.9l.9 .1a.55 .55 0 0 1 .6 .4 .55 .55 0 0 1-.3 .7l-.4 .3a1.09 1.09 0 0 1-1.8-.3M567.1 152.5l-1 1.3h-.4l-.5-.5-.1-.7 .6-.5 .5 .1-.1 1 .6-.5-.1-.6-1.1-.1-.4 .4-.1 .4M567.2 154.1v.5"/>
<path d="M567.2 147.5l-.3 .6M567.5 147.7l-.3 .6M567.6 153.2l-.9 .1M567.6 157.5l.6 .4M567.8 147.8l-.3 .6M567.8 151.3l-.8 .1-1.1 .5M568 156.2l.8 .9M568 151.4l.8 .1a.53 .53 0 0 1 .7 .1 .53 .53 0 0 1 0 .7l.3 1.6v1.6a2.16 2.16 0 0 0 0 2.3l-1.9 .1a.36 .36 0 0 1-.5 0 .36 .36 0 0 1-.1-.5l.7-1.3 .2-.8-1.6 1.4 .2-.7a4.6 4.6 0 0 1 1.4-2.8l.3-.1a.9 .9 0 0 1-.9-.6 .9 .9 0 0 1 .4-1.1zM568 153.2a6.7 6.7 0 0 0-1.4 3.5l1.5-1.4 .5-.1M568.1 151.4a.92 .92 0 0 0-.5 1 .92 .92 0 0 0 .9 .7M568.1 148l-.4 .6M568.2 155.3l-.2 .8-.7 1.4 .2 .7-.5 .2a.28 .28 0 0 1-.4-.1 .28 .28 0 0 1 .1-.3l.4-1.7"/>
<path d="M568.2 159.9l.5 .6M568.3 153.2l-.3 1.1M568.4 156.7a1.06 1.06 0 0 0 .7 1.2M568.4 148.2l-.4 .6M568.5 159.7l.4 .5M568.7 151.8l-.3 .3M568.7 148.4l-.4 .6M568.7 159.5l.5 .5M569 159.3l.5 .4M569 148.7l-.5 .5M569.2 159l.5 .5M569.2 148.9l-.4 .5"/>
<path d="M569.4 158.8l.5 .4M569.5 153.4v3.3M569.5 149.2l-.5 .4M569.5 152.3l.4 2-.2 1.8a1.51 1.51 0 0 0 .1 1.7h-2.5M569.6 158.5l.5 .4M569.7 149.4l-.5 .5M569.8 158.3l.6 .3M570 158l.5 .3M570 149.7l-.6 .4M570.1 157.7l.6 .3M570.2 150l-.6 .4M570.3 157.4l.6 .3"/>
<path d="M570.4 150.3l-.6 .3M570.4 157.1l.6 .3M570.5 156.8l.6 .2M570.6 150.6l-.6 .3M570.6 156.5l.7 .2M570.7 156.2l.7 .2M570.7 150.9l-.6 .3M570.8 155.9l.6 .1M570.8 155.6l.7 .1M570.9 155.2l.7 .1M570.9 151.2l-.6 .3M570.9 154.9l.7 .1"/>
<path d="M570.9 154.7h.7M571 151.5l-.6 .3M571.2 151.9l-.7 .2M571.3 152.2l-.7 .2M571.4 152.6l-.7 .1M571.5 152.9l-.7 .1M571.5 153.3l-.6 .1M571.6 153.6l-.7 .1M571.6 154h-.7M571.6 154.3h-.7M559.8 160l-.4 .6M560 160.2l-.3 .6"/>
<path d="M560.3 160.4l-.3 .6M560.6 160.6l-.3 .5M560.9 160.7l-.3 .6M561.2 160.8l-.3 .7M561.5 161l-.3 .6M561.8 161.1l-.2 .6M562.1 161.2l-.2 .6M562.4 161.2l-.1 .7M562.7 161.3l-.1 .7M563.1 161.4l-.1 .6M563.4 161.4l-.1 .7M563.7 161.4v.7"/>
<path d="M564 161.4v.7M564.3 161.4l.1 .7M564.7 161.4v.7M565 161.3l.1 .7M565.3 161.3l.1 .6M565.6 161.2l.2 .7M566 161.1l.1 .7M566.3 161l.2 .7M566.6 160.9l.2 .6M566.9 160.8l.2 .6M567.1 160.6l.4 .6M567.4 160.5l.4 .6"/>
<path d="M567.7 160.3l.4 .6M568 160.1l.4 .6"/>
</g>
<!-- layer: G-ANNO-TTLB -->
<g fill="#fff" stroke="#fff" stroke-width=".27">
<path d="M545.5 159.7l30.8 4.3-5.8-4.3zM545.5 159.7l30.8 4.3h-30.8z"/>
<path d="M570.5 145.2h5.8l-5.8 14.5zM576.3 145.2l-5.8 14.5 5.8 4.3z"/>
</g>
<path d="M545.5 159.7h25v-14.5h5.8v18.8h-30.8z" fill="none" stroke="#fff" stroke-width=".27"/>
<g font-size="14" fill="#959595">
<text x="63.9" y="224.8">1</text>
<text x="474.4" y="226.6">2</text>
</g>
<text font-size="13.4" fill="#959595" x="529.5" y="389.5">A725</text>
<g font-size="11.2" fill="#959595">
<text x="54.7" y="239">A725</text>
<text x="465.3" y="240.8">A725</text>
</g>
<g font-size="5" fill="#959595">
<text x="529.2" y="180.9">MONTERREY</text>
<text x="534.3" y="187">SIMPLEX</text>
<text x="534.3" y="193">CAMERA</text>
</g>
<g font-size="2.5" fill="#959595">
<text x="36.8" y="8.6">1</text>
<text x="38.8" y="9.6">1</text>
<text x="93.4" y="9.6">2</text>
<text x="143.4" y="9.6">3</text>
<text x="193.4" y="9.6">4</text>
<text x="243.4" y="9.6">5</text>
<text x="293.4" y="9.6">6</text>
<text x="343.4" y="9.6">7</text>
<text x="393.4" y="9.6">8</text>
<text x="443.4" y="9.6">9</text>
<text x="492.7" y="9.6">10</text>
<text x="542.7" y="9.6">11</text>
<text x="10.4" y="45.6">A</text>
<text x="10.4" y="110.6">B</text>
<text x="571.7" y="110.6">B</text>
<text x="521.3" y="152.7">POLITECNICO DI MILANO</text>
<text x="521.4" y="155.7">SCUOLA DEL DESIGN</text>
<text x="10.3" y="160.6">C</text>
<text x="521.4" y="158.7">C.L. DESIGN DEGLI INTERNI</text>
<text x="521.5" y="162.5">PROGETTO:</text>
<text x="10.3" y="210.6">D</text>
<text x="521.5" y="212.5">CORSO:</text>
<text x="531.8" y="215.5">STRUMENTI E METODI</text>
<text x="571.6" y="210.6">D</text>
<text x="535.6" y="218.5">DEL PROGETTO</text>
<text x="521.5" y="229.2">DOCENTE:</text>
<text x="535" y="234.4">MARCO FERRARA</text>
<text x="521.5" y="245.9">STUDENTI:</text>
<text x="537.1" y="250.7">ZHAI KUNHAO</text>
<text x="10.4" y="260.6">E</text>
<text x="521.5" y="262.5">OGGETTO:</text>
<text x="571.7" y="260.6">E</text>
<text x="539.9" y="268.5">298.78.50</text>
<text x="540.1" y="265.5">HEMNES</text>
<text x="539.2" y="271.5">DETTAGLI</text>
<text x="521.5" y="279.2">NOTE:</text>
<text x="544.9" y="285.6">-</text>
<text x="521.5" y="295.9">NOME FILE:</text>
<text x="529.8" y="301.8">HEMNES_290-078-50.dwg</text>
<text x="10.4" y="310.6">F</text>
<text x="571.7" y="310.6">F</text>
<text x="521.4" y="313.1">VERS</text>
<text x="561" y="313.1">DATA</text>
<text x="521.5" y="358.1">A</text>
<text x="10.2" y="360.6">G</text>
<text x="521.5" y="362.7">TAVOLA NO.:</text>
<text x="556.3" y="362.7">12 DI</text>
<text x="564.8" y="362.7">16</text>
<text x="571.5" y="360.6">G</text>
<text x="521.5" y="405.2">DATA:</text>
<text x="531.5" y="405.1">2017/05/23</text>
<text x="546.5" y="405.1">SCALA:</text>
<text x="562.5" y="405.1">1:1</text>
<text x="10.3" y="410.6">H</text>
<text x="36.9" y="412.5">1</text>
<text x="93.4" y="412.5">2</text>
<text x="143.4" y="412.5">3</text>
<text x="193.4" y="412.5">4</text>
<text x="243.4" y="412.5">5</text>
<text x="293.4" y="412.5">6</text>
<text x="343.4" y="412.5">7</text>
<text x="393.4" y="412.5">8</text>
<text x="443.4" y="412.5">9</text>
<text x="492.7" y="412.5">10</text>
<text x="519.6" y="411.7">0</text>
<text x="521.4" y="408.1">REV:</text>
<text x="529.6" y="411.7">0.5m</text>
<text x="531.5" y="408.1">A</text>
<text x="544.6" y="411.7">1.25m</text>
<text x="546.5" y="408.1">FORMATO:</text>
<text x="562.9" y="408.1">A2</text>
<text x="563" y="411.7">2.5m</text>
</g>
</svg>
